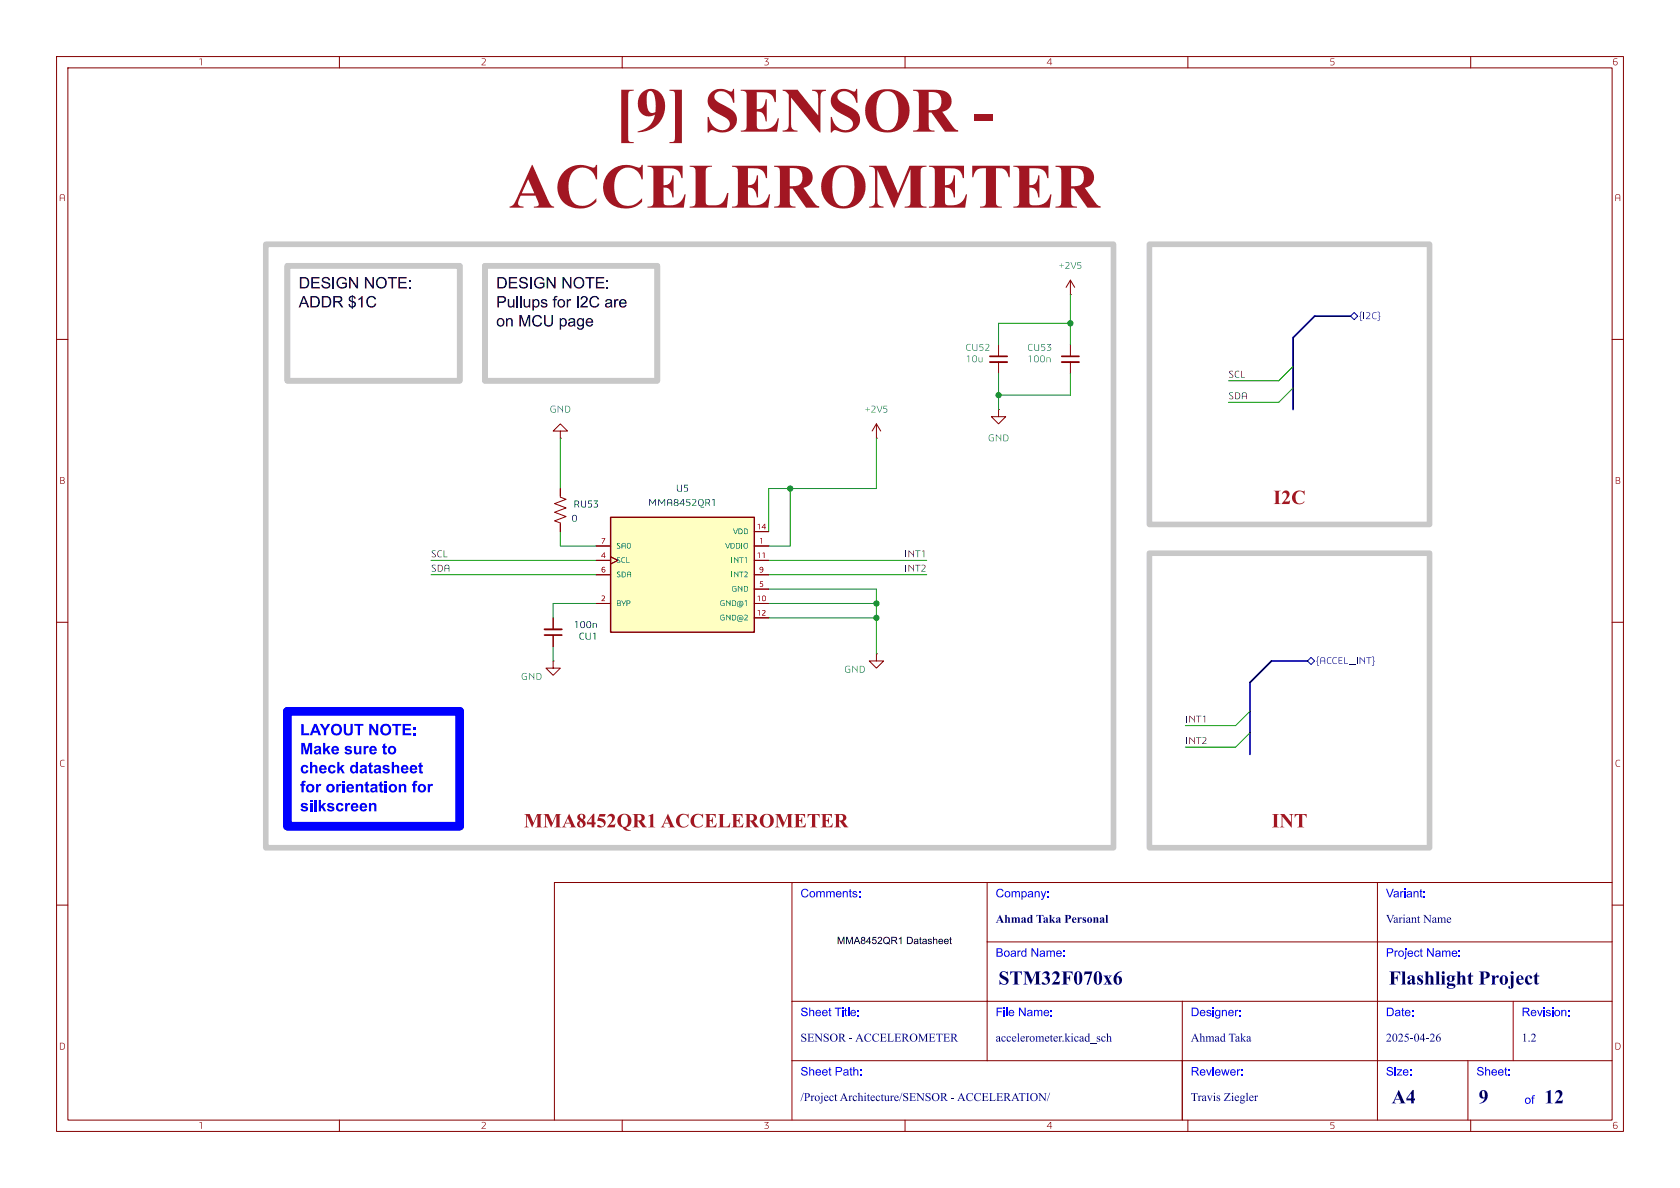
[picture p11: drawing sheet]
<svg xmlns="http://www.w3.org/2000/svg" width="297mm" height="210mm" viewBox="0 0 297 210" stroke-linecap="round" stroke-linejoin="round" font-family="sans-serif">
<g fill="none" stroke="#840000" stroke-width=".18">
<path d="M10 10h277v190h-277zM12 12h273v186h-273zM60 10v2M110 10v2M160 10v2M210 10v2M260 10v2M189.2 52.1h.1M189.2 49.5l-.7 1.3M189.2 49.5l.8 1.3M189.2 49.5v2.6M10 60h2"/>
<path d="M99.1 76.2h1.2l-1.2-1.3-1.3 1.3h1.3v1.3M99.1 77.5h.1M176.5 72.4v1.3h1.3l-1.3 1.2-1.2-1.2h1.2M176.5 72.4h.1M285 60h2M99.1 86.4v1.5l1 .4-2.1 .7 2.1 .8-2.1 .8 2.1 .7-2.1 .8 1.1 .4v1.5M10 110h2M97.8 116.8v1.3h1.3l-1.3 1.3-1.3-1.3h1.3M97.8 116.8h.1M97.8 109.2v2.1M97.8 112.3v2M285 110h2"/>
<path d="M140 156v42M174.5 156v31.5M243.5 156v42M285 156h-187v42M10 160h2M140 177h145M174.5 166.5h110.5M209 177v21M267.5 177v10.5M285 160h2M60 198v2M110 198v2"/>
<path d="M140 187.5h145M160 198v2M210 198v2M259.5 187.5v10.5M260 198v2"/>
</g>
<path d="M96.3 112.3h3" fill="none" stroke="#840000" stroke-width=".3"/>
<path d="M96.3 111.3h3" fill="none" stroke="#840000" stroke-width=".33"/>
<path d="M107.9 91.4h25.4v20.4h-25.4z" fill="#ffffc2"/>
<path d="M107.9 91.4h25.4v20.4h-25.4z" fill="none" stroke="#840000" stroke-width=".25"/>
<g fill="none" stroke="#840000" stroke-width=".18">
<path d="M154.9 77.5h.1M154.9 74.9l-.7 1.3M154.9 74.9l.8 1.3M154.9 74.9v2.6M176.5 61v2M176.5 64v2M189.2 61v2M189.2 64v2M105.4 96.5h2.5M105.4 99.1h2.5M107.9 98.4l1.3 .7-1.3 .6M133.3 96.5h2.6"/>
<path d="M133.3 99.1h2.6M133.3 94h2.6M105.4 101.6h2.5M105.4 106.7h2.5M133.3 101.6h2.6M133.3 106.7h2.6M133.3 104.1h2.6M133.3 109.2h2.6M154.9 115.6v1.2h1.3l-1.3 1.3-1.2-1.3h1.2M154.9 115.6h.1"/>
</g>
<path d="M175 63h3.1M187.7 63h3.1" fill="none" stroke="#840000" stroke-width=".3"/>
<path d="M175 64h3.1M187.7 64h3.1" fill="none" stroke="#840000" stroke-width=".33"/>
<path d="M238.8 55.9l.6-.7 .6 .7-.6 .6zM231.1 116.8l.7-.6 .6 .6-.6 .7z" fill="none" stroke="#000084" stroke-width=".18"/>
<path d="M238.8 55.9h-6.4l-3.8 3.8v12.7M231.1 116.8h-6.3l-3.8 3.9v12.7" fill="none" stroke="#000084" stroke-width=".3"/>
<g fill="none" stroke="#009600" stroke-width=".18">
<path d="M189.2 52.1v8.9M189.2 57.2h-12.7v3.8M99.1 77.5v8.9M154.9 77.5v8.9h-19v7.6M176.5 66v6.4M189.2 66v3.9h-12.7M228.6 64.8l-2.5 2.5h-8.9M228.6 68.6l-2.5 2.5h-8.9M76.2 99.1h29.2M99.1 94v2.5h6.3M135.9 99.1h27.9M139.7 86.4v10.1h-3.8"/>
<path d="M76.2 101.6h29.2M97.8 114.3v2.5M105.4 106.7h-7.6v2.5M135.9 104.1h19v11.5M135.9 109.2h19M135.9 106.7h19M135.9 101.6h27.9M221 129.5l-2.6 2.6h-8.9M221 125.7l-2.6 2.6h-8.9"/>
</g>
<path d="M50.8 47h30.5v20.3h-30.5z" fill="none" stroke="#c8c8c8" stroke-width="1"/>
<g fill="#000">
<path d="M53 49h.7a1.01 1.01 0 0 1 1 1 1.01 1.01 0 0 1-1 1h-.7v-.2h.7a.78 .78 0 0 0 .7-.8 .78 .78 0 0 0-.7-.8h-.4v1.6h-.3zM53.6 52.3h.3l.8 2.1h-.3l-.3-.7h-.8l-.2 .7h-.3l.3-.9h1l-.4-.9-.3 .9h-.3zM55 49h1.5v.2h-1.2v.6h1.1v.3h-1.1v.7h1.2v.2h-1.5zM54.9 52.3h.7a1.01 1.01 0 0 1 .9 1 1.01 1.01 0 0 1-.9 1.1h-.7v-.3h.7a.78 .78 0 0 0 .7-.8 .78 .78 0 0 0-.7-.7h-.5v1.5h-.2zM57 49.1l.3-.1a.73 .73 0 0 1 1 .5l-.2 .1a.46 .46 0 0 0-.5-.4 .46 .46 0 0 0-.4 .4l.1 .1a1.18 1.18 0 0 1 1.1 .6 .8 .8 0 0 1-.8 .7 .8 .8 0 0 1-.8-.7h.3a.55 .55 0 0 0 .5 .5 .55 .55 0 0 0 .5-.4l-.2-.2a1.02 1.02 0 0 1-1-.6zM56.9 52.3h.7a1.01 1.01 0 0 1 1 1 1.01 1.01 0 0 1-1 1.1h-.7v-.3h.7a.78 .78 0 0 0 .7-.8 .78 .78 0 0 0-.7-.7h-.4v1.5h-.3zM58.9 52.3h.9a.55 .55 0 0 1 .7 .5 .55 .55 0 0 1-.5 .6l.7 1h-.3l-.6-.8-.3-.2h-.3v1h-.3v-1.2h.9a.35 .35 0 0 0 .4-.3 .35 .35 0 0 0-.4-.3h-.6v.6h-.3zM59.8 49.2a.92 .92 0 0 1 1.5 .3l-.2 .1a.72 .72 0 0 0-1-.3 .72 .72 0 0 0-.3 1 .79 .79 0 0 0 1.3 .3v-.4h-.6v-.2h.8v.7a1.08 1.08 0 0 1-1.5 .1 1.08 1.08 0 0 1 0-1.6zM61.7 49h.3l1 1.6v-1.6h.3v2h-.3l-1-1.6v1.6h-.3zM61.8 52.4l.5-.2v.1l.5 .3 .1 .2h-.3l-.3-.3v.7a.59 .59 0 0 1 .6 .6 .59 .59 0 0 1-.6 .6v.2h-.1v-.2a.6 .6 0 0 1-.6-.6l.3-.1 .1 .3 .2 .2a.38 .38 0 0 0 .5-.3 .38 .38 0 0 0-.4-.5v.8h-.1v-.8a.56 .56 0 0 1-.6-.6h.3l.3 .4v-.7l-.3 .3h-.3zM63.4 52.8l.5-.5h.2v2.1h-.2v-1.6l-.5 .3zM64.5 49h.3l1 1.6v-1.6h.3v2h-.3l-1-1.6v1.6h-.3z"/>
<path d="M65 52.6a.88 .88 0 0 1 1.5 .3l-.3 .1a.66 .66 0 0 0-.8-.4 .66 .66 0 0 0-.4 .9 .62 .62 0 0 0 .6 .7 .62 .62 0 0 0 .7-.6l.2 .1a.95 .95 0 0 1-1.3 .6 .95 .95 0 0 1-.4-1.4zM66.7 49.2a.99 .99 0 0 1 1.5 .1 .99 .99 0 0 1-.2 1.5 .99 .99 0 0 1-1.4-.3l-.1-.5h.2a.72 .72 0 0 0 .9 .8 .72 .72 0 0 0 .5-1.1 .69 .69 0 0 0-.9-.5 .69 .69 0 0 0-.5 .8h-.2zM68.6 49h1.6v.2h-.7v1.8h-.3v-1.8h-.6zM70.4 49h1.5v.2h-1.2v.6h1.1v.3h-1.1v.7h1.2v.2h-1.5zM72.3 49.5h.3v.3h-.3zM72.3 50.7h.3v.3h-.3z"/>
</g>
<path d="M58.9 49v2" fill="none" stroke="#000" stroke-width=".27"/>
<path d="M50.8 125.7h30.5v20.4h-30.5z" fill="none" stroke="#00f" stroke-width="1.5"/>
<g fill="#00f">
<path d="M53.3 128h.4v1.6h1v.4h-1.4z"/>
<path d="M55.5 128h.5l.8 2h-.5l-.1-.5h-.8l-.2 .5h-.4l.3-.8h.9l-.3-.8-.2 .8h-.4z"/>
<path d="M56.5 128h.5l.5 .8 .4-.8h.5l-.7 1.1v.9h-.4v-.9z"/>
<path d="M58.8 128.2a1 1 0 0 1 1.4 .1 1 1 0 0 1-.2 1.5 1 1 0 0 1-1.4-.3l-.1-.5h.4a.59 .59 0 0 0 .7 .7 .59 .59 0 0 0 .4-.9 .56 .56 0 0 0-.6-.5 .56 .56 0 0 0-.5 .7h-.4z"/>
<path d="M60.8 128h.4v1.1a.44 .44 0 0 0 .1 .5 .44 .44 0 0 0 .6 0l.1-1.6h.4v1.4a.8 .8 0 0 1-.8 .6 .8 .8 0 0 1-.8-.6z"/>
<path d="M62.6 128h1.6v.3h-.6v1.7h-.4v-1.7h-.6z"/>
<path d="M65.3 128h.4l.8 1.3v-1.3h.4v2h-.4l-.8-1.3v1.3h-.4z"/>
<path d="M67.5 128.2a1 1 0 0 1 1.4 .1 1 1 0 0 1-.2 1.5 1 1 0 0 1-1.4-.3l-.1-.5h.4a.59 .59 0 0 0 .7 .7 .59 .59 0 0 0 .4-.9 .56 .56 0 0 0-.6-.5 .56 .56 0 0 0-.5 .7h-.4z"/>
<path d="M69.3 128h1.6v.3h-.6v1.7h-.4v-1.7h-.6z"/>
<path d="M71.2 128h1.5v.3h-1.1v.5h1v.3h-1v.5h1.1v.4h-1.5z"/>
<path d="M73.1 128.5h.4v.4h-.4z"/>
<path d="M73.1 129.6h.4v.4h-.4z"/>
<path d="M53.2 131.3h.7l.3 1.4 .4-1.4h.6v2h-.4v-1.5l-.4 1.5h-.4l-.4-1.5v1.5h-.4z"/>
<path d="M57.1 131.3h.4v1.1l.5-.5h.4l-.5 .5 .6 .9h-.4l-.4-.6-.2 .2v.4h-.4z"/>
<path d="M67.7 131.6l.4-.2v.5h.3v.3h-.3v.8h.3l-.1 .4a.42 .42 0 0 1-.5-.1 .42 .42 0 0 1-.1-.5v-.6h-.1z"/>
<path d="M54.8 134.7h.4v.7a.52 .52 0 0 1 .6-.2 .52 .52 0 0 1 .3 .6v.9h-.4v-1a.27 .27 0 0 0-.3-.2 .27 .27 0 0 0-.2 .3v.9h-.4z"/>
<path d="M59.6 134.7h.4v1.1l.4-.6h.5l-.5 .6 .6 .9h-.5l-.3-.7-.2 .2v.5h-.4z"/>
<path d="M62 135.4a.56 .56 0 0 1 .9 0v-.7h.4v2h-.4v-.2a.6 .6 0 0 1-.7 .2 .6 .6 0 0 1-.3-.8h.4a.35 .35 0 0 0 .3 .5 .35 .35 0 0 0 .3-.4 .34 .34 0 0 0-.3-.5 .34 .34 0 0 0-.3 .4h-.4z"/>
<path d="M65.2 135l.4-.3v.5h.3v.4h-.3v.8h.3l-.1 .3a.42 .42 0 0 1-.4 0 .42 .42 0 0 1-.2-.5v-.6h-.1z"/>
<path d="M69.3 134.7h.3v.7a.52 .52 0 0 1 .7-.2 .52 .52 0 0 1 .3 .6v.9h-.4v-1a.27 .27 0 0 0-.3-.2 .27 .27 0 0 0-.2 .3l-.1 .9h-.3z"/>
<path d="M74.1 135l.4-.3v.5h.3v.4h-.3v.8h.3l-.1 .3a.42 .42 0 0 1-.5 0 .42 .42 0 0 1-.1-.5v-.6h-.2z"/>
<path d="M53.4 138.1h.7l-.1 .2-.3 .1v.2h.3v.3h-.3v1.2h-.4v-1.2h-.2v-.3h.2z"/>
<path d="M64.6 138.3l.4-.2v.5h.3v.3h-.3v.8h.3l-.1 .4a.42 .42 0 0 1-.5-.1 .42 .42 0 0 1-.1-.5v-.6h-.2z"/>
<path d="M67.1 138.3l.4-.2v.5h.3v.3h-.3v.8h.3l-.1 .4a.42 .42 0 0 1-.5-.1 .42 .42 0 0 1-.1-.5v-.6h-.2z"/>
<path d="M73.2 138.1h.6v.2l-.4 .1v.2h.3v.3h-.3v1.2h-.4v-1.2h-.2v-.3h.2z"/>
</g>
<path d="M55.8 141.4v2" fill="none" stroke="#00f" stroke-width=".38"/>
<path d="M56.3 141.4h.4v1.1l.5-.5h.5l-.5 .5 .5 .9h-.4l-.4-.6-.2 .2v.4h-.4z" fill="#00f"/>
<path d="M47 43.2h149.8v106.7h-149.8zM85.7 47h30.5v20.3h-30.5zM203.2 43.2h49.5v49.5h-49.5zM203.2 97.8h49.5v52.1h-49.5z" fill="none" stroke="#c8c8c8" stroke-width="1"/>
<g fill="#000">
<path d="M87.9 49h.7a1.01 1.01 0 0 1 1 1 1.01 1.01 0 0 1-.9 1h-.8v-.2h.7a.78 .78 0 0 0 .7-.8 .78 .78 0 0 0-.7-.8h-.4v1.6h-.3zM87.9 52.3h.8a.61 .61 0 0 1 .8 .6 .61 .61 0 0 1-.8 .6h-.5v.9h-.3v-1.1h.8a.37 .37 0 0 0 .5-.4 .37 .37 0 0 0-.5-.3h-.5v.7h-.3zM90 49h1.4v.2h-1.2v.6h1.1v.3h-1.1v.7h1.3v.2h-1.5zM89.8 52.9h.2v.8a.37 .37 0 0 0 .4 .5 .37 .37 0 0 0 .3-.5v-.8h.2v1.5h-.2v-.3a.52 .52 0 0 1-.6 .3 .52 .52 0 0 1-.3-.6zM92 49.1l.3-.1a.73 .73 0 0 1 1 .5l-.3 .1a.46 .46 0 0 0-.5-.4 .46 .46 0 0 0-.4 .4l.1 .1a1.18 1.18 0 0 1 1.1 .6 .8 .8 0 0 1-.8 .7 .8 .8 0 0 1-.8-.7h.3a.55 .55 0 0 0 .5 .5 .55 .55 0 0 0 .6-.4l-.3-.2a1.02 1.02 0 0 1-1-.6zM91.8 55.7h.4l.6 1.7 .6-1.7h.3v2h-.2v-1.7l-.6 1.7h-.2l-.6-1.7v1.7h-.3zM92.6 52.9h.2v.8a.37 .37 0 0 0 .4 .5 .37 .37 0 0 0 .3-.5v-.8h.2v1.5h-.2v-.3a.52 .52 0 0 1-.6 .3 .52 .52 0 0 1-.3-.6zM94.1 52.9h.3v.2a.65 .65 0 0 1 .8-.1 .65 .65 0 0 1 .2 .9 .57 .57 0 0 1-.4 .4 .57 .57 0 0 1-.6-.1v.7h-.3v-1.3h.3a.44 .44 0 0 0 .5 .6 .44 .44 0 0 0 .2-.7 .41 .41 0 0 0-.5-.4 .41 .41 0 0 0-.2 .5h-.3zM94.7 49.2a.92 .92 0 0 1 1.5 .3l-.2 .1a.72 .72 0 0 0-1-.3 .72 .72 0 0 0-.3 1 .79 .79 0 0 0 1.3 .3v-.4h-.6v-.2h.9v.7a1.08 1.08 0 0 1-1.6 .1 1.08 1.08 0 0 1 0-1.6zM95.7 53l.2-.1a.57 .57 0 0 1 .8 .4h-.2a.28 .28 0 0 0-.3-.3 .28 .28 0 0 0-.3 .4 .81 .81 0 0 1 .9 .5 .62 .62 0 0 1-.6 .5 .62 .62 0 0 1-.6-.5h.2a.32 .32 0 0 0 .4 .3 .32 .32 0 0 0 .3-.4 .71 .71 0 0 1-.9-.6zM94.3 55.9a.88 .88 0 0 1 1.5 .3l-.2 .1a.66 .66 0 0 0-.9-.3 .66 .66 0 0 0-.3 .9 .62 .62 0 0 0 .5 .6 .62 .62 0 0 0 .7-.5l.3 .1a.95 .95 0 0 1-1.3 .6 .95 .95 0 0 1-.5-1.4zM96.6 49h.3l1.1 1.6v-1.6h.2v2h-.2l-1.1-1.6v1.6h-.3z"/>
<path d="M96.2 55.7h.2v1.2a.54 .54 0 0 0 .6 .6 .54 .54 0 0 0 .5-.6v-1.2h.3v1.2a.79 .79 0 0 1-.8 .8 .79 .79 0 0 1-.8-.8zM98 52.4l.6-.1-.1 .2a.26 .26 0 0 0-.3 .1 .26 .26 0 0 0 0 .3h.2v.2h-.2v1.3h-.3v-1.3h-.2v-.2h.2zM98.8 53a.71 .71 0 0 1 1 .2 .71 .71 0 0 1-.2 1 .71 .71 0 0 1-1-.2l-.1-.4h.3a.46 .46 0 0 0 .5 .6 .46 .46 0 0 0 .3-.7 .43 .43 0 0 0-.5-.4 .43 .43 0 0 0-.3 .5h-.3zM99.4 49h.3l1.1 1.6v-1.6h.2v2h-.3l-1-1.6v1.6h-.3zM100.2 52.9h.2v.2l.2-.2h.3v.3a.32 .32 0 0 0-.4 0 .32 .32 0 0 0-.1 .4v.8h-.2zM101.7 49.2a.99 .99 0 0 1 1.4 .1 .99 .99 0 0 1-.2 1.5 .99 .99 0 0 1-1.4-.3l-.1-.5h.3a.72 .72 0 0 0 .9 .8 .72 .72 0 0 0 .4-1.1 .69 .69 0 0 0-.8-.5 .69 .69 0 0 0-.5 .8h-.3zM102.8 52.5a.64 .64 0 0 1 1 .1 .64 .64 0 0 1-.2 .9l-.7 .6h1v.3h-1.3a1.95 1.95 0 0 1 .9-1.2 .39 .39 0 0 0-.1-.7 .39 .39 0 0 0-.5 .4h-.3zM103.5 49h1.6v.2h-.7v1.8h-.2v-1.8h-.7zM105.4 49h1.4v.2h-1.2v.6h1.1v.3h-1.1v.7h1.3v.2h-1.5zM104.5 52.6a.88 .88 0 0 1 1.4 .3l-.2 .1a.66 .66 0 0 0-.9-.4 .66 .66 0 0 0-.3 .9 .62 .62 0 0 0 .5 .7 .62 .62 0 0 0 .7-.6l.3 .1a.95 .95 0 0 1-1.3 .6 .95 .95 0 0 1-.5-1.4zM107.3 49.5h.2v.3h-.2zM107.3 50.7h.2v.3h-.2z"/>
<path d="M107.2 53a.65 .65 0 0 1 .8-.1 .65 .65 0 0 1 .2 .8l.1 .7h-.3v-.2a.57 .57 0 0 1-.6 .2 .57 .57 0 0 1-.4-.4h.2a.41 .41 0 0 0 .5 .1 .41 .41 0 0 0 .3-.5l-1 .4a.65 .65 0 0 1 .8-.5 .22 .22 0 0 0 .1-.3 .22 .22 0 0 0-.3-.1h-.2l-.2 .2h-.2zM108.6 52.9h.2v.2l.2-.2h.3v.3a.32 .32 0 0 0-.4 0 .32 .32 0 0 0-.1 .4v.8h-.2zM109.6 53.1a.68 .68 0 0 1 .8-.2 .68 .68 0 0 1 .4 .8h-1.1a.42 .42 0 0 0 .3 .5 .42 .42 0 0 0 .5-.3h.3a.69 .69 0 0 1-.9 .4 .69 .69 0 0 1-.4-.8h1a.41 .41 0 0 0-.4-.4 .41 .41 0 0 0-.4 .4h-.2z"/>
</g>
<path d="M93.9 49v2" fill="none" stroke="#000" stroke-width=".26"/>
<path d="M91.4 52.3v2.1M92.1 52.3v2.1" fill="none" stroke="#000" stroke-width=".25"/>
<path d="M102.1 52.3v2.1" fill="none" stroke="#000" stroke-width=".27"/>
<g fill="none" stroke="#840000" stroke-width=".18">
<path d="M99.1 86.4v1.2M99.1 92.7v1.3M105.4 96.5h2.5M105.4 99.1h2.5M107.9 98.4l1.3 .7-1.3 .6M133.3 96.5h2.6M133.3 99.1h2.6M133.3 94h2.6M97.8 109.2v2.1M97.8 112.3v2M105.4 101.6h2.5M105.4 106.7h2.5"/>
<path d="M133.3 101.6h2.6M133.3 106.7h2.6M133.3 104.1h2.6M133.3 109.2h2.6"/>
</g>
<g fill="#009600" stroke="#009600" stroke-width=".18">
<circle cx="176.5" cy="69.9" r=".46"/>
<circle cx="189.2" cy="57.2" r=".46"/>
<circle cx="154.9" cy="109.2" r=".46"/>
<circle cx="154.9" cy="106.7" r=".46"/>
<circle cx="139.7" cy="86.4" r=".46"/>
</g>
<g font-size="11.1" fill="#a21622">
<text x="108.7" y="26.2">[9] SENSOR-</text>
<text x="90" y="39.6">ACCELEROMETER</text>
</g>
<g font-size="3.5" fill="#a21622">
<text x="225.1" y="89.5">I2C</text>
<text x="92.6" y="146.7">MMA8452QR1 ACCELEROMETER</text>
<text x="224.8" y="146.7">INT</text>
</g>
<g font-size="3.5" fill="#00007f">
<text x="176.5" y="174.9">STM32F070x6</text>
<text x="245.5" y="174.9">FlashlightProject</text>
<text x="246" y="195.9">A4</text>
<text x="261.4" y="196">9</text>
<text x="273" y="196">12</text>
</g>
<text font-size="2.8" x="87.7" y="58.8">on MCU page</text>
<g font-size="2.8" fill="#00f">
<text x="53" y="134.5">Make sure to</text>
<text x="53" y="137.8">check datasheet</text>
<text x="53" y="141.2">for orientation for</text>
<text x="53" y="144.6">silkscreen</text>
</g>
<g font-size="2.1" fill="#00f">
<text x="141.5" y="159.2">Comments:</text>
<text x="176" y="159.2">Company:</text>
<text x="245" y="159.2">Variant:</text>
<text x="176" y="169.7">Board Name:</text>
<text x="245" y="169.7">Project Name:</text>
<text x="141.5" y="180.2">Sheet Title:</text>
<text x="176" y="180.2">File Name:</text>
<text x="210.5" y="180.2">Designer:</text>
<text x="245" y="180.2">Date:</text>
<text x="269" y="180.2">Revision:</text>
<text x="141.5" y="190.7">Sheet Path:</text>
<text x="210.5" y="190.7">Reviewer:</text>
<text x="245" y="190.7">Size:</text>
<text x="261" y="190.7">Sheet:</text>
<text x="269.5" y="195.7">of</text>
</g>
<g font-size="2.1" fill="#00007f">
<text x="176" y="163.7">AhmadTakaPersonal</text>
<text x="245" y="163.7">VariantName</text>
<text x="141.5" y="184.7">SENSOR- ACCELEROMETER</text>
<text x="176" y="184.7">accelerometer.kicad_sch</text>
<text x="210.5" y="184.7">AhmadTaka</text>
<text x="245" y="184.7">2025-04-26</text>
<text x="269" y="184.7">1.2</text>
<text x="141.5" y="195.2">/ProjectArchitecture/SENSOR- ACCELERATION/</text>
<text x="210.5" y="195.2">TravisZiegler</text>
</g>
<g font-size="1.8" fill="#840000">
<text x="35" y="11.9">1</text>
<text x="85" y="11.9">2</text>
<text x="135" y="11.9">3</text>
<text x="185" y="11.9">4</text>
<text x="235" y="11.9">5</text>
<text x="285" y="11.9">6</text>
<text x="10.4" y="35.9">A</text>
<text x="285.4" y="35.9">A</text>
<text x="10.4" y="85.9">B</text>
<text x="285.4" y="85.9">B</text>
<text x="10.5" y="135.9">C</text>
<text x="285.5" y="135.9">C</text>
<text x="10.4" y="185.9">D</text>
<text x="285.4" y="185.9">D</text>
<text x="35" y="199.9">1</text>
<text x="85" y="199.9">2</text>
<text x="135" y="199.9">3</text>
<text x="185" y="199.9">4</text>
<text x="235" y="199.9">5</text>
<text x="285" y="199.9">6</text>
</g>
<g font-size="1.8" fill="#006464">
<text x="187.1" y="47.9">+2V5</text>
<text x="170.7" y="64.4">10u</text>
<text x="170.7" y="62.4">CU52</text>
<text x="181.6" y="64.4">100n</text>
<text x="181.6" y="62.4">CU53</text>
<text x="97.2" y="73.3">GND</text>
<text x="152.8" y="73.3">+2V5</text>
<text x="174.7" y="78.4">GND</text>
<text x="114.6" y="89.8">MMA8452QR1</text>
<text x="119.5" y="87.3">U5</text>
<text x="101" y="92.6">0</text>
<text x="101.4" y="90">RU53</text>
<text x="101.4" y="111.4">100n</text>
<text x="102.3" y="113.4">CU1</text>
<text x="149.3" y="119.3">GND</text>
<text x="92.1" y="120.5">GND</text>
</g>
<g font-size="1.8" fill="#000084">
<text x="240.2" y="56.8">{I2C}</text>
<text x="232.6" y="117.7">{ACCEL_INT}</text>
</g>
<g font-size="1.8" fill="#0f0f0f">
<text x="217.2" y="70.8">SDA</text>
<text x="217.2" y="67">SCL</text>
<text x="76.2" y="98.7">SCL</text>
<text x="76.2" y="101.3">SDA</text>
<text x="159.9" y="98.7">INT1</text>
<text x="159.9" y="101.3">INT2</text>
<text x="209.5" y="131.7">INT2</text>
<text x="209.5" y="127.9">INT1</text>
</g>
<text font-size="1.8" x="148" y="167.1">MMA8452QR1 Datasheet</text>
<g font-size="1.4" fill="#006464">
<text x="129.6" y="94.7">VDD</text>
<text x="109" y="97.2">SA0</text>
<text x="109" y="99.8">SCL</text>
<text x="128.2" y="97.2">VDDIO</text>
<text x="129.2" y="99.8">INT1</text>
<text x="109" y="102.3">SDA</text>
<text x="109" y="107.4">BYP</text>
<text x="127.2" y="107.4">GND@1</text>
<text x="129.2" y="102.3">INT2</text>
<text x="129.3" y="104.9">GND</text>
<text x="127.2" y="109.9">GND@2</text>
</g>
<g font-size="1.4" fill="#a90000">
<text x="133.8" y="93.7">14</text>
<text x="106.3" y="96.3">7</text>
<text x="106.3" y="98.8">4</text>
<text x="106.3" y="101.3">6</text>
<text x="133.8" y="98.8">11</text>
<text x="134.2" y="96.3">1</text>
<text x="134.2" y="101.3">9</text>
<text x="106.3" y="106.4">2</text>
<text x="133.8" y="106.4">10</text>
<text x="134.2" y="103.9">5</text>
<text x="133.8" y="109">12</text>
</g>
</svg>
